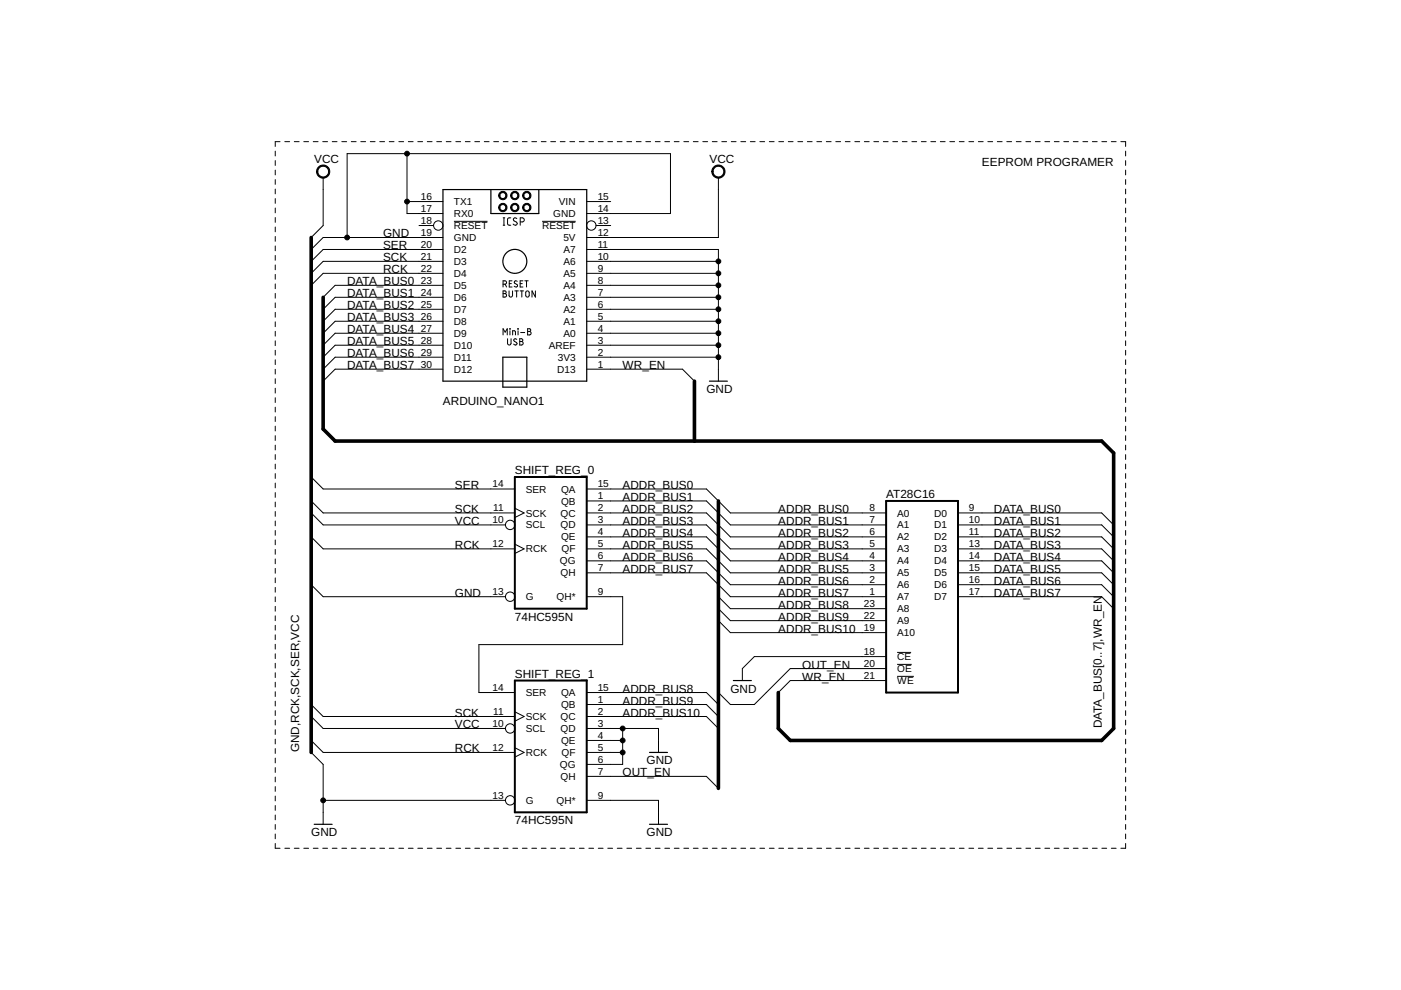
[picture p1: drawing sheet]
<svg xmlns="http://www.w3.org/2000/svg" width="297mm" height="210mm" viewBox="0 0 297 210" stroke-linecap="round" stroke-linejoin="round" font-family="sans-serif">
<g fill="none" stroke="#000" stroke-width=".21">
<path d="M58.4 32v1.1M58.4 34.1v1M58.4 36.1v1M58.4 38.1v1M59.4 30h-1v1.1M60.4 30h1M62.4 30h1M64.4 30h1M66.4 30h1M68.4 30h1M68.5 37.7v10.1l-2.5 2.6M70.4 30h1.1"/>
<path d="M72.5 30h1M74.5 30h1M76.5 30h1M78.5 30h1M80.5 30h1M82.5 30h1M84.6 30h1M86.3 32.6v12.7h7.6M86.6 30h1M88.6 30h1M90.6 30h1M92.6 30h1"/>
<path d="M94.6 30h1M96.6 30h1.1M98.7 30h1M100.7 30h1M102.7 30h1M104.7 30h1M106.7 30h1M108.7 30h1M110.7 30h1.1M112.8 30h1M114.8 30h1M116.8 30h1"/>
<path d="M118.8 30h1M120.8 30h1M122.8 30h1M124.8 30h1.1M126.9 30h1M128.9 30h1M130.9 30h1M132.9 30h1M134.9 30h1M136.9 30h1M138.9 30h1.1M140.9 30h1.1"/>
<path d="M143 30h1M145 30h1M147 30h1M149 30h1M151 30h1M152.3 37.7v12.7h-27.9M153 30h1.1M155 30h1.1M157.1 30h1M159.1 30h1M161.1 30h1M163.1 30h1"/>
<path d="M165.1 30h1M167.1 30h1M169.2 30h1M171.2 30h1M173.2 30h1M175.2 30h1M177.2 30h1M179.2 30h1M181.3 30h1M183.3 30h1M185.3 30h1M187.3 30h1"/>
<path d="M189.3 30h1M191.3 30h1M193.3 30h1.1M195.3 30h1.1M197.4 30h1M199.4 30h1M201.4 30h1M203.4 30h1M205.4 30h1M207.4 30h1M209.4 30h1.1M211.5 30h1"/>
<path d="M213.5 30h1M215.5 30h1M217.5 30h1M219.5 30h1M221.5 30h1M223.5 30h1.1M225.6 30h1M227.6 30h1M229.6 30h1M231.6 30h1M233.6 30h1M235.6 30h1"/>
<path d="M237.6 30h1.1v1.1M238.7 32v1.1M238.7 34.1v1M238.7 36.1v1M238.7 38.1v1M58.4 40.1v1M58.4 42.1v1M58.4 44.1v1M58.4 46.1v1M58.4 48.1v1M58.4 50.1v1.1M58.4 52.2v1"/>
<path d="M58.4 54.2v1M58.4 56.2v1M58.4 58.2v1M86.3 42.7h7.6M88.8 47.8h3.1M93.9 50.4h-25.4l-2.5 2.5M93.9 52.9h-25.4l-2.5 2.5M93.9 55.4h-25.4l-2.5 2.6M93.9 58h-25.4l-2.5 2.5M96.2 46.9h7.2M106.7 47.8h.3M106.7 46.2h.3"/>
<path d="M106.8 46.2v1.6M108.3 46.2l-.6 .1-.1 .2v1l.7 .3M108.6 59.5h-.6v1.4h.6M109.6 46.3l-.4-.1-.4 .3 .2 .3 .5 .3a.39 .39 0 0 1 0 .6 .39 .39 0 0 1-.6-.1l-.1-.1M109.7 59.6h-.5l-.2 .2 .6 .5a.35 .35 0 0 1-.1 .6 .35 .35 0 0 1-.5-.2M110.3 47.1h.4a.43 .43 0 0 0 .5-.5 .43 .43 0 0 0-.5-.4h-.4v1.6M110.9 59.5h-.6v1.4h.6M111.3 59.5h.7M111.6 59.5v1.4M114.9 46.9h7.1M124.4 42.7h5.1M124.4 45.3h17.8v-12.7h-68.6v17.8"/>
<path d="M124.4 52.9h27.9v27.9M124.4 55.4h27.9M124.4 58h27.9M126.4 47.8h3.1M238.7 40.1v1M238.7 42.1v1M238.7 44.1v1M238.7 46.1v1M238.7 48.1v1M238.7 50.1v1.1M238.7 52.2v1M238.7 54.2v1"/>
<path d="M238.7 56.2v1M238.7 58.2v1M58.4 60.2v1M58.4 62.2v1M58.4 64.2v1M58.4 66.2v1M58.4 68.2v1.1M58.4 70.3v1M58.4 72.3v1M58.4 74.3v1M58.4 76.3v1M58.4 78.3v1"/>
<path d="M93.9 60.5h-22.8l-2.6 2.5M93.9 63h-22.8l-2.6 2.6M93.9 65.6h-22.8l-2.6 2.5M93.9 68.1h-22.8l-2.6 2.6M93.9 70.7h-22.8l-2.6 2.5M93.9 73.2h-22.8l-2.6 2.5M93.9 75.7h-22.8l-2.6 2.6M93.9 78.3h-22.8l-2.6 2.5M106.7 60.3h.3a.36 .36 0 0 0 .4-.4 .36 .36 0 0 0-.4-.4h-.3v1.4M106.7 61.7l.6 .1v.2l-.3 .3a.37 .37 0 0 1 .4 .3 .37 .37 0 0 1-.4 .4h-.3zM106.7 71v-1.3l.4 .7 .4-.7v1.3M106.7 62.3h.3"/>
<path d="M107.1 60.3l.3 .6M107.6 71.8v1a.37 .37 0 0 0 .4 .4 .37 .37 0 0 0 .4-.4v-1M107.9 61.7v.9a.37 .37 0 0 0 .4 .4 .37 .37 0 0 0 .4-.4v-.9M108 60.1h.4M108.1 69.7h.1M108.1 70.1v.9M108.7 71v-.9l.5 .2 .1 .7M109.2 61.7h.7M109.5 61.7v1.3M109.6 71.9l-.4-.1-.3 .3 .6 .5a.35 .35 0 0 1-.1 .6 .35 .35 0 0 1-.5-.2M109.8 69.7h.1M109.8 70.1v.9"/>
<path d="M110.2 71.8l.6 .1v.3l-.2 .2a.37 .37 0 0 1 .3 .4 .37 .37 0 0 1-.3 .4h-.4zM110.2 72.4h.4M110.3 60.1h.4M110.3 61.7h.7M110.4 70.5h.9M110.6 61.7v1.3M111.6 61.8h.5l.1 .8a.37 .37 0 0 1-.4 .4 .37 .37 0 0 1-.3-.4zM111.9 69.7l.6 .1v.4l-.3 .1a.37 .37 0 0 1 .4 .3 .37 .37 0 0 1-.4 .4h-.3zM111.9 70.3h.3M113.5 61.7v1.3l-.7-1.3v1.3M124.4 60.5h27.9M124.4 63h27.9"/>
<path d="M124.4 65.6h27.9M124.4 68.1h27.9M124.4 70.7h27.9M124.4 73.2h27.9M124.4 75.7h27.9M124.4 78.3h20.3l2.5 2.5M238.7 60.2v1M238.7 62.2v1M238.7 64.2v1M238.7 66.2v1M238.7 68.2v1.1M238.7 70.3v1"/>
<path d="M238.7 72.3v1M238.7 74.3v1M238.7 76.3v1M238.7 78.3v1M58.4 80.3v1M58.4 82.3v1M58.4 84.3v1M58.4 86.3v1.1M58.4 88.3v1.1M58.4 90.4v1M58.4 92.4v1M58.4 94.4v1"/>
<path d="M58.4 96.4v1M58.4 98.4v1M238.7 80.3v1M238.7 82.3v1M238.7 84.3v1M238.7 86.3v1.1M238.7 88.3v1.1M238.7 90.4v1M238.7 92.4v1M238.7 94.4v1M238.7 96.4v1M238.7 98.4v1"/>
<path d="M58.4 100.4v1M58.4 102.4v1M58.4 104.4v1.1M58.4 106.4v1.1M58.4 108.5v1M58.4 110.5v1M58.4 112.5v1M58.4 114.5v1M58.4 116.5v1M58.4 118.5v1M66 113.8l2.5 2.6h40.7M66 108.8l2.5 2.5h38.7"/>
<path d="M66 106.2l2.5 2.6h40.7M66 101.1l2.5 2.6h40.7M109.2 107.8l1.9 1-1.9 .9M109.2 115.4l1.9 1-1.9 .9M124.4 118.9h25.4l5.1 5.1h33M124.4 116.4h25.4l5.1 5.1h33M124.4 113.8h25.4l5.1 5.1h33M124.4 111.3h25.4l5.1 5.1h33M124.4 108.8h25.4l5.1 5h33M124.4 106.2h25.4l5.1 5.1h33M124.4 103.7h25.4l5.1 5.1h33M203.1 118.9h30.5l2.5 2.6"/>
<path d="M203.1 116.4h30.5l2.5 2.5M203.1 113.8h30.5l2.5 2.6M203.1 111.3h30.5l2.5 2.5M203.1 108.8h30.5l2.5 2.5M238.7 100.4v1M238.7 102.4v1M238.7 104.4v1.1M238.7 106.4v1.1M238.7 108.5v1M238.7 110.5v1M238.7 112.5v1M238.7 114.5v1"/>
<path d="M238.7 116.5v1M238.7 118.5v1M58.4 120.5v1M58.4 122.5v1M58.4 124.5v1.1M58.4 126.6v1M58.4 128.6v1M58.4 130.6v1M58.4 132.6v1M58.4 134.6v1M58.4 136.6v1M58.4 138.6v1"/>
<path d="M66 124l2.5 2.5h38.7M124.4 126.5h7.6v10.2h-30.5v10.1h7.7M124.4 121.5h25.4l5.1 5h33M152.3 131.6l2.6 2.5h33M152.3 129.1l2.6 2.5h33M152.3 126.5l2.6 2.6h33M187.9 139.2h-28l-2.5 2.6v2.5M190.2 138.3h3M203.1 126.5h30.5l2.5 2.6M203.1 124h30.5l2.5 2.5M203.1 121.5h30.5l2.5 2.5M238.7 120.5v1"/>
<path d="M238.7 122.5v1M238.7 124.5v1.1M238.7 126.6v1M238.7 128.6v1M238.7 130.6v1M238.7 132.6v1M238.7 134.6v1M238.7 136.6v1M238.7 138.6v1M58.4 140.6v1M58.4 142.6v1.1M58.4 144.7v1"/>
<path d="M58.4 146.7v1M58.4 148.7v1M58.4 150.7v1M58.4 152.7v1M58.4 154.7v1M58.4 156.7v1M58.4 158.7v1M66 149.4l2.5 2.5h40.7M66 151.9l2.5 2.6h38.7M66 157l2.5 2.5h40.7M66 159.5l2.5 2.6v12.7M109.2 150.9l1.9 1-1.9 1"/>
<path d="M109.2 158.5l1.9 1-1.9 1M124.4 149.4h25.4l2.5 2.5M124.4 151.9h25.4l2.5 2.6M124.4 154.5h15.2v5M124.4 157h7.6M124.4 159.5h7.6M124.4 146.8h25.4l2.5 2.6M132 154.5v7.6h-7.6M187.9 141.8h-20.3l-7.7 7.6h-5l-2.6-2.6M187.9 144.3h-20.3l-2.6 2.5M190.2 140.9h3.1M190.2 143.4h3.6"/>
<path d="M238.7 140.6v1M238.7 142.6v1.1M238.7 144.7v1M238.7 146.7v1M238.7 148.7v1M238.7 150.7v1M238.7 152.7v1M238.7 154.7v1M238.7 156.7v1M238.7 158.7v1M58.4 160.7v1.1M58.4 162.8v1"/>
<path d="M58.4 164.8v1M58.4 166.8v1M58.4 168.8v1M58.4 170.8v1M58.4 172.8v1M58.4 174.8v1M58.4 176.8v1M58.4 178.8v1.1h1M60.4 179.9h1M62.4 179.9h1M64.4 179.9h1M66.4 179.9h1"/>
<path d="M68.4 179.9h1M68.5 169.7h38.7M70.4 179.9h1.1M72.5 179.9h1M74.5 179.9h1M76.5 179.9h1M78.5 179.9h1M80.5 179.9h1M82.5 179.9h1M84.6 179.9h1M86.6 179.9h1M88.6 179.9h1"/>
<path d="M90.6 179.9h1M92.6 179.9h1M94.6 179.9h1M96.6 179.9h1.1M98.7 179.9h1M100.7 179.9h1M102.7 179.9h1M104.7 179.9h1M106.7 179.9h1M108.7 179.9h1M110.7 179.9h1.1M112.8 179.9h1"/>
<path d="M114.8 179.9h1M116.8 179.9h1M118.8 179.9h1M120.8 179.9h1M122.8 179.9h1M124.4 164.6h25.4l2.5 2.6M124.4 169.7h15.2v5.1M124.8 179.9h1.1M126.9 179.9h1M128.9 179.9h1M130.9 179.9h1M132.9 179.9h1"/>
<path d="M134.9 179.9h1M136.9 179.9h1M138.9 179.9h1.1M140.9 179.9h1.1M143 179.9h1M145 179.9h1M147 179.9h1M149 179.9h1M151 179.9h1M153 179.9h1.1M155 179.9h1.1M157.1 179.9h1"/>
<path d="M159.1 179.9h1M161.1 179.9h1M163.1 179.9h1M165.1 179.9h1M167.1 179.9h1M169.2 179.9h1M171.2 179.9h1M173.2 179.9h1M175.2 179.9h1M177.2 179.9h1M179.2 179.9h1M181.3 179.9h1"/>
<path d="M183.3 179.9h1M185.3 179.9h1M187.3 179.9h1M189.3 179.9h1M191.3 179.9h1M193.3 179.9h1.1M195.3 179.9h1.1M197.4 179.9h1M199.4 179.9h1M201.4 179.9h1M203.4 179.9h1M205.4 179.9h1"/>
<path d="M207.4 179.9h1M209.4 179.9h1.1M211.5 179.9h1M213.5 179.9h1M215.5 179.9h1M217.5 179.9h1M219.5 179.9h1M221.5 179.9h1M223.5 179.9h1.1M225.6 179.9h1M227.6 179.9h1M229.6 179.9h1"/>
<path d="M231.6 179.9h1M233.6 179.9h1M235.6 179.9h1M238.7 178.8v1.1h-1.1M238.7 160.7v1.1M238.7 162.8v1M238.7 164.8v1M238.7 166.8v1M238.7 168.8v1M238.7 170.8v1M238.7 172.8v1M238.7 174.8v1"/>
<path d="M238.7 176.8v1"/>
<circle cx="92.9" cy="47.8" r=".99"/>
<circle cx="125.4" cy="47.8" r=".99"/>
<circle cx="108.2" cy="111.3" r=".99"/>
<circle cx="108.2" cy="126.5" r=".99"/>
<circle cx="108.2" cy="154.5" r=".99"/>
<circle cx="108.2" cy="169.7" r=".99"/>
</g>
<g fill="none" stroke="#000" stroke-width=".25">
<path d="M93.9 40.2h30.5v40.6h-30.5zM104.1 40.2v5.1h10.1v-5.1M106.6 75.7h5.1v6.4h-5.1zM150.4 80.8h3.8M137.7 159.5h3.8M155.5 144.3h3.8M66.6 174.8h3.8M137.7 174.8h3.8"/>
<circle cx="109.2" cy="55.4" r="2.54"/>
</g>
<g fill="#000" stroke="#000" stroke-width=".21">
<path d="M67.5 35.4a1.4 1.4 0 0 1 2.2 .3 1.4 1.4 0 0 1-.8 2 1.4 1.4 0 0 1-1.8-1.3h.3a1.15 1.15 0 0 1 1.6-1.1 1.15 1.15 0 0 1 .3 1.9 1.15 1.15 0 0 1-1.9-.5v-.3h-.3z" fill-rule="evenodd"/>
<path d="M151.3 35.4a1.4 1.4 0 0 1 2.2 .3 1.4 1.4 0 0 1-.8 2 1.4 1.4 0 0 1-1.8-1.3h.3a1.15 1.15 0 0 1 1.6-1.1 1.15 1.15 0 0 1 .3 1.9 1.15 1.15 0 0 1-1.9-.5v-.3h-.3z" fill-rule="evenodd"/>
<path d="M105.9 43.5a.88 .88 0 0 1 1.4 0 .88 .88 0 0 1-.4 1.3 .88 .88 0 0 1-1.2-.8h.3a.63 .63 0 0 1 .9-.5 .63 .63 0 0 1 .1 1 .63 .63 0 0 1-1-.3v-.2h-.3z" fill-rule="evenodd"/>
<path d="M105.9 40.9a.88 .88 0 0 1 1.4 .1 .88 .88 0 0 1-.4 1.3 .88 .88 0 0 1-1.2-.8h.3a.63 .63 0 0 1 .9-.6 .63 .63 0 0 1 .1 1.1 .63 .63 0 0 1-1-.3v-.2h-.3z" fill-rule="evenodd"/>
<path d="M108.5 40.9a.88 .88 0 0 1 1.4 .1 .88 .88 0 0 1-.5 1.3 .88 .88 0 0 1-1.1-.8h.2a.63 .63 0 0 1 .9-.6 .63 .63 0 0 1 .2 1.1 .63 .63 0 0 1-1.1-.3v-.2h-.2z" fill-rule="evenodd"/>
<path d="M108.5 43.5a.88 .88 0 0 1 1.4 0 .88 .88 0 0 1-.5 1.3 .88 .88 0 0 1-1.1-.8h.2a.63 .63 0 0 1 .9-.5 .63 .63 0 0 1 .2 1 .63 .63 0 0 1-1.1-.3v-.2h-.2z" fill-rule="evenodd"/>
<path d="M111 40.9a.88 .88 0 0 1 1.4 .1 .88 .88 0 0 1-.4 1.3 .88 .88 0 0 1-1.2-.8h.3a.63 .63 0 0 1 .9-.6 .63 .63 0 0 1 .1 1.1 .63 .63 0 0 1-1-.3v-.2h-.3z" fill-rule="evenodd"/>
<path d="M111 43.5a.88 .88 0 0 1 1.4 0 .88 .88 0 0 1-.4 1.3 .88 .88 0 0 1-1.2-.8h.3a.63 .63 0 0 1 .9-.5 .63 .63 0 0 1 .1 1 .63 .63 0 0 1-1-.3v-.2h-.3z" fill-rule="evenodd"/>
<circle cx="86.3" cy="32.6" r=".51"/>
<circle cx="73.6" cy="50.4" r=".51"/>
<circle cx="86.3" cy="42.7" r=".51"/>
<circle cx="152.3" cy="58" r=".51"/>
<circle cx="152.3" cy="55.4" r=".51"/>
<circle cx="152.3" cy="70.7" r=".51"/>
<circle cx="152.3" cy="63" r=".51"/>
<circle cx="152.3" cy="68.1" r=".51"/>
<circle cx="152.3" cy="75.7" r=".51"/>
<circle cx="152.3" cy="60.5" r=".51"/>
<circle cx="152.3" cy="65.6" r=".51"/>
<circle cx="152.3" cy="73.2" r=".51"/>
<circle cx="132" cy="157" r=".51"/>
<circle cx="132" cy="159.5" r=".51"/>
<circle cx="132" cy="154.5" r=".51"/>
<circle cx="68.5" cy="169.7" r=".51"/>
</g>
<path d="M109.2 101.1h15.2v28h-15.2zM187.9 106.2h15.2v40.6h-15.2zM109.2 144.3h15.2v27.9h-15.2z" fill="none" stroke="#000" stroke-width=".42"/>
<path d="M66 50.4v109.1M68.5 63v28l2.6 2.5h162.5l2.5 2.6v58.4l-2.5 2.5h-66l-2.6-2.5v-7.7M147.2 80.8v12.7M152.3 106.2v61" fill="none" stroke="#000" stroke-width=".76"/>
<g font-size="2.5">
<text x="66.6" y="34.5">VCC</text>
<text x="150.4" y="34.5">VCC</text>
<text x="208.2" y="35.1">EEPROM PROGRAMER</text>
<text x="81.2" y="50.3">GND</text>
<text x="81.2" y="52.9">SER</text>
<text x="81.2" y="55.4">SCK</text>
<text x="81.2" y="58">RCK</text>
<text x="73.6" y="60.5">DATA_BUS0</text>
<text x="73.6" y="63">DATA_BUS1</text>
<text x="73.6" y="65.6">DATA_BUS2</text>
<text x="73.6" y="68.1">DATA_BUS3</text>
<text x="73.6" y="70.7">DATA_BUS4</text>
<text x="73.6" y="73.2">DATA_BUS5</text>
<text x="73.6" y="75.7">DATA_BUS6</text>
<text x="73.6" y="78.3">DATA_BUS7</text>
<text x="132" y="78.3">WR_EN</text>
<text x="149.8" y="83.4">GND</text>
<text x="93.9" y="85.9">ARDUINO_NANO1</text>
<text x="109.2" y="100.5">SHIFT_REG_0</text>
<text x="96.5" y="103.7">SER</text>
<text x="132" y="103.7">ADDR_BUS0</text>
<text x="132" y="106.2">ADDR_BUS1</text>
<text x="187.9" y="105.6">AT28C16</text>
<text x="96.5" y="108.7">SCK</text>
<text x="96.5" y="111.3">VCC</text>
<text x="132" y="108.7">ADDR_BUS2</text>
<text x="132" y="111.3">ADDR_BUS3</text>
<text x="132" y="113.8">ADDR_BUS4</text>
<text x="165" y="108.7">ADDR_BUS0</text>
<text x="165" y="111.3">ADDR_BUS1</text>
<text x="165" y="113.8">ADDR_BUS2</text>
<text x="210.7" y="108.7">DATA_BUS0</text>
<text x="210.7" y="111.3">DATA_BUS1</text>
<text x="210.7" y="113.8">DATA_BUS2</text>
<text x="96.5" y="116.4">RCK</text>
<text x="132" y="116.4">ADDR_BUS5</text>
<text x="132" y="118.9">ADDR_BUS6</text>
<text x="165" y="116.4">ADDR_BUS3</text>
<text x="165" y="118.9">ADDR_BUS4</text>
<text x="210.7" y="116.4">DATA_BUS3</text>
<text x="210.7" y="118.9">DATA_BUS4</text>
<text x="132" y="121.4">ADDR_BUS7</text>
<text x="165" y="121.4">ADDR_BUS5</text>
<text x="165" y="124">ADDR_BUS6</text>
<text x="210.7" y="121.4">DATA_BUS5</text>
<text x="210.7" y="124">DATA_BUS6</text>
<text x="96.5" y="126.5">GND</text>
<text x="109.2" y="131.6">74HC595N</text>
<text x="165" y="126.5">ADDR_BUS7</text>
<text x="165" y="129.1">ADDR_BUS8</text>
<text x="165" y="131.6">ADDR_BUS9</text>
<text x="210.7" y="126.5">DATA_BUS7</text>
<text x="165" y="134.1">ADDR_BUS10</text>
<text x="109.2" y="143.7">SHIFT_REG_1</text>
<text x="170.1" y="141.8">OUT_EN</text>
<text x="132" y="146.8">ADDR_BUS8</text>
<text x="132" y="149.4">ADDR_BUS9</text>
<text x="154.9" y="146.8">GND</text>
<text x="170.1" y="144.3">WR_EN</text>
<text x="96.5" y="151.9">SCK</text>
<text x="96.5" y="154.5">VCC</text>
<text x="132" y="151.9">ADDR_BUS10</text>
<text x="233.6" y="154.5" transform="rotate(-90 233.6 154.5)">DATA_BUS[0..7],WR_EN</text>
<text x="63.4" y="159.5" transform="rotate(-90 63.4 159.5)">GND,RCK,SCK,SER,VCC</text>
<text x="96.5" y="159.5">RCK</text>
<text x="132" y="164.6">OUT_EN</text>
<text x="137.1" y="162.1">GND</text>
<text x="66" y="177.3">GND</text>
<text x="109.2" y="174.8">74HC595N</text>
<text x="137.1" y="177.3">GND</text>
</g>
<g font-size="2.1">
<text x="89.2" y="42.4">16</text>
<text x="89.2" y="44.9">17</text>
<text x="89.2" y="47.5">18</text>
<text x="96.3" y="43.5">TX1</text>
<text x="96.3" y="46">RX0</text>
<text x="117.3" y="46">GND</text>
<text x="118.5" y="43.5">VIN</text>
<text x="126.7" y="47.5">13</text>
<text x="126.7" y="44.9">14</text>
<text x="126.7" y="42.4">15</text>
<text x="89.2" y="50">19</text>
<text x="89.2" y="52.5">20</text>
<text x="96.3" y="48.6">RESET</text>
<text x="96.3" y="51.1">GND</text>
<text x="96.3" y="53.6">D2</text>
<text x="114.9" y="48.6">RESET</text>
<text x="119.4" y="53.6">A7</text>
<text x="119.4" y="51.1">5V</text>
<text x="126.7" y="52.5">11</text>
<text x="126.7" y="50">12</text>
<text x="89.2" y="55.1">21</text>
<text x="89.2" y="57.6">22</text>
<text x="96.3" y="56.2">D3</text>
<text x="96.3" y="58.7">D4</text>
<text x="119.4" y="58.7">A5</text>
<text x="119.4" y="56.2">A6</text>
<text x="126.7" y="57.6">9</text>
<text x="126.7" y="55.1">10</text>
<text x="89.2" y="60.1">23</text>
<text x="89.2" y="62.7">24</text>
<text x="89.2" y="65.2">25</text>
<text x="96.3" y="61.3">D5</text>
<text x="96.3" y="63.8">D6</text>
<text x="119.4" y="63.8">A3</text>
<text x="119.4" y="61.3">A4</text>
<text x="126.7" y="65.2">6</text>
<text x="126.7" y="62.7">7</text>
<text x="126.7" y="60.1">8</text>
<text x="89.2" y="67.8">26</text>
<text x="89.2" y="70.3">27</text>
<text x="96.3" y="66.3">D7</text>
<text x="96.3" y="68.9">D8</text>
<text x="96.3" y="71.4">D9</text>
<text x="119.4" y="71.4">A0</text>
<text x="119.4" y="68.9">A1</text>
<text x="119.4" y="66.3">A2</text>
<text x="126.7" y="70.3">4</text>
<text x="126.7" y="67.8">5</text>
<text x="89.2" y="72.8">28</text>
<text x="89.2" y="75.4">29</text>
<text x="89.2" y="77.9">30</text>
<text x="96.3" y="74">D10</text>
<text x="96.3" y="76.5">D11</text>
<text x="116.4" y="74">AREF</text>
<text x="118.3" y="76.5">3V3</text>
<text x="126.7" y="77.9">1</text>
<text x="126.7" y="75.4">2</text>
<text x="126.7" y="72.8">3</text>
<text x="96.3" y="79">D12</text>
<text x="118.1" y="79">D13</text>
<text x="104.4" y="103.3">14</text>
<text x="111.5" y="104.4">SER</text>
<text x="119" y="107">QB</text>
<text x="119" y="104.4">QA</text>
<text x="126.7" y="105.9">1</text>
<text x="126.7" y="103.3">15</text>
<text x="104.4" y="110.9">10</text>
<text x="104.6" y="108.4">11</text>
<text x="111.5" y="112">SCL</text>
<text x="111.5" y="109.5">SCK</text>
<text x="118.8" y="109.5">QC</text>
<text x="118.8" y="112">QD</text>
<text x="126.7" y="108.4">2</text>
<text x="126.7" y="110.9">3</text>
<text x="126.7" y="113.5">4</text>
<text x="184.4" y="113.5">6</text>
<text x="184.4" y="110.9">7</text>
<text x="184.4" y="108.4">8</text>
<text x="190.2" y="112">A1</text>
<text x="190.2" y="109.5">A0</text>
<text x="198" y="109.5">D0</text>
<text x="198" y="112">D1</text>
<text x="205.4" y="108.4">9</text>
<text x="205.4" y="110.9">10</text>
<text x="205.4" y="113.5">11</text>
<text x="104.4" y="116">12</text>
<text x="111.5" y="117.1">RCK</text>
<text x="118.7" y="119.7">QG</text>
<text x="119" y="114.6">QE</text>
<text x="119.1" y="117.1">QF</text>
<text x="126.7" y="116">5</text>
<text x="126.7" y="118.5">6</text>
<text x="184.4" y="118.5">4</text>
<text x="184.4" y="116">5</text>
<text x="190.2" y="119.7">A4</text>
<text x="190.2" y="117.1">A3</text>
<text x="190.2" y="114.6">A2</text>
<text x="198" y="114.6">D2</text>
<text x="198" y="117.1">D3</text>
<text x="198" y="119.7">D4</text>
<text x="205.4" y="116">13</text>
<text x="205.4" y="118.5">14</text>
<text x="118.8" y="122.2">QH</text>
<text x="126.7" y="121.1">7</text>
<text x="184.4" y="123.6">2</text>
<text x="184.4" y="121.1">3</text>
<text x="190.2" y="124.7">A6</text>
<text x="190.2" y="122.2">A5</text>
<text x="198" y="122.2">D5</text>
<text x="198" y="124.7">D6</text>
<text x="205.4" y="121.1">15</text>
<text x="205.4" y="123.6">16</text>
<text x="104.4" y="126.2">13</text>
<text x="111.5" y="127.3">G</text>
<text x="118" y="127.3">QH*</text>
<text x="126.7" y="126.2">9</text>
<text x="183.2" y="131.2">22</text>
<text x="183.2" y="128.7">23</text>
<text x="184.4" y="126.2">1</text>
<text x="190.2" y="127.3">A7</text>
<text x="190.2" y="129.8">A8</text>
<text x="198" y="127.3">D7</text>
<text x="205.4" y="126.2">17</text>
<text x="183.2" y="133.8">19</text>
<text x="190.2" y="134.9">A10</text>
<text x="190.2" y="132.4">A9</text>
<text x="183.2" y="138.9">18</text>
<text x="183.2" y="141.4">20</text>
<text x="183.2" y="143.9">21</text>
<text x="190.2" y="140">CE</text>
<text x="190.2" y="142.5">OE</text>
<text x="104.4" y="146.5">14</text>
<text x="111.5" y="147.6">SER</text>
<text x="119" y="147.6">QA</text>
<text x="126.7" y="149">1</text>
<text x="126.7" y="146.5">15</text>
<text x="190.2" y="145.1">WE</text>
<text x="104.4" y="154.1">10</text>
<text x="104.6" y="151.6">11</text>
<text x="111.5" y="155.2">SCL</text>
<text x="111.5" y="152.7">SCK</text>
<text x="118.8" y="152.7">QC</text>
<text x="118.8" y="155.2">QD</text>
<text x="119" y="150.1">QB</text>
<text x="126.7" y="151.6">2</text>
<text x="126.7" y="154.1">3</text>
<text x="104.4" y="159.2">12</text>
<text x="111.5" y="160.3">RCK</text>
<text x="119" y="157.8">QE</text>
<text x="119.1" y="160.3">QF</text>
<text x="126.7" y="156.6">4</text>
<text x="126.7" y="159.2">5</text>
<text x="126.7" y="161.7">6</text>
<text x="118.7" y="162.8">QG</text>
<text x="118.8" y="165.4">QH</text>
<text x="126.7" y="164.3">7</text>
<text x="104.4" y="169.3">13</text>
<text x="111.5" y="170.5">G</text>
<text x="118" y="170.5">QH*</text>
<text x="126.7" y="169.3">9</text>
</g>
</svg>
